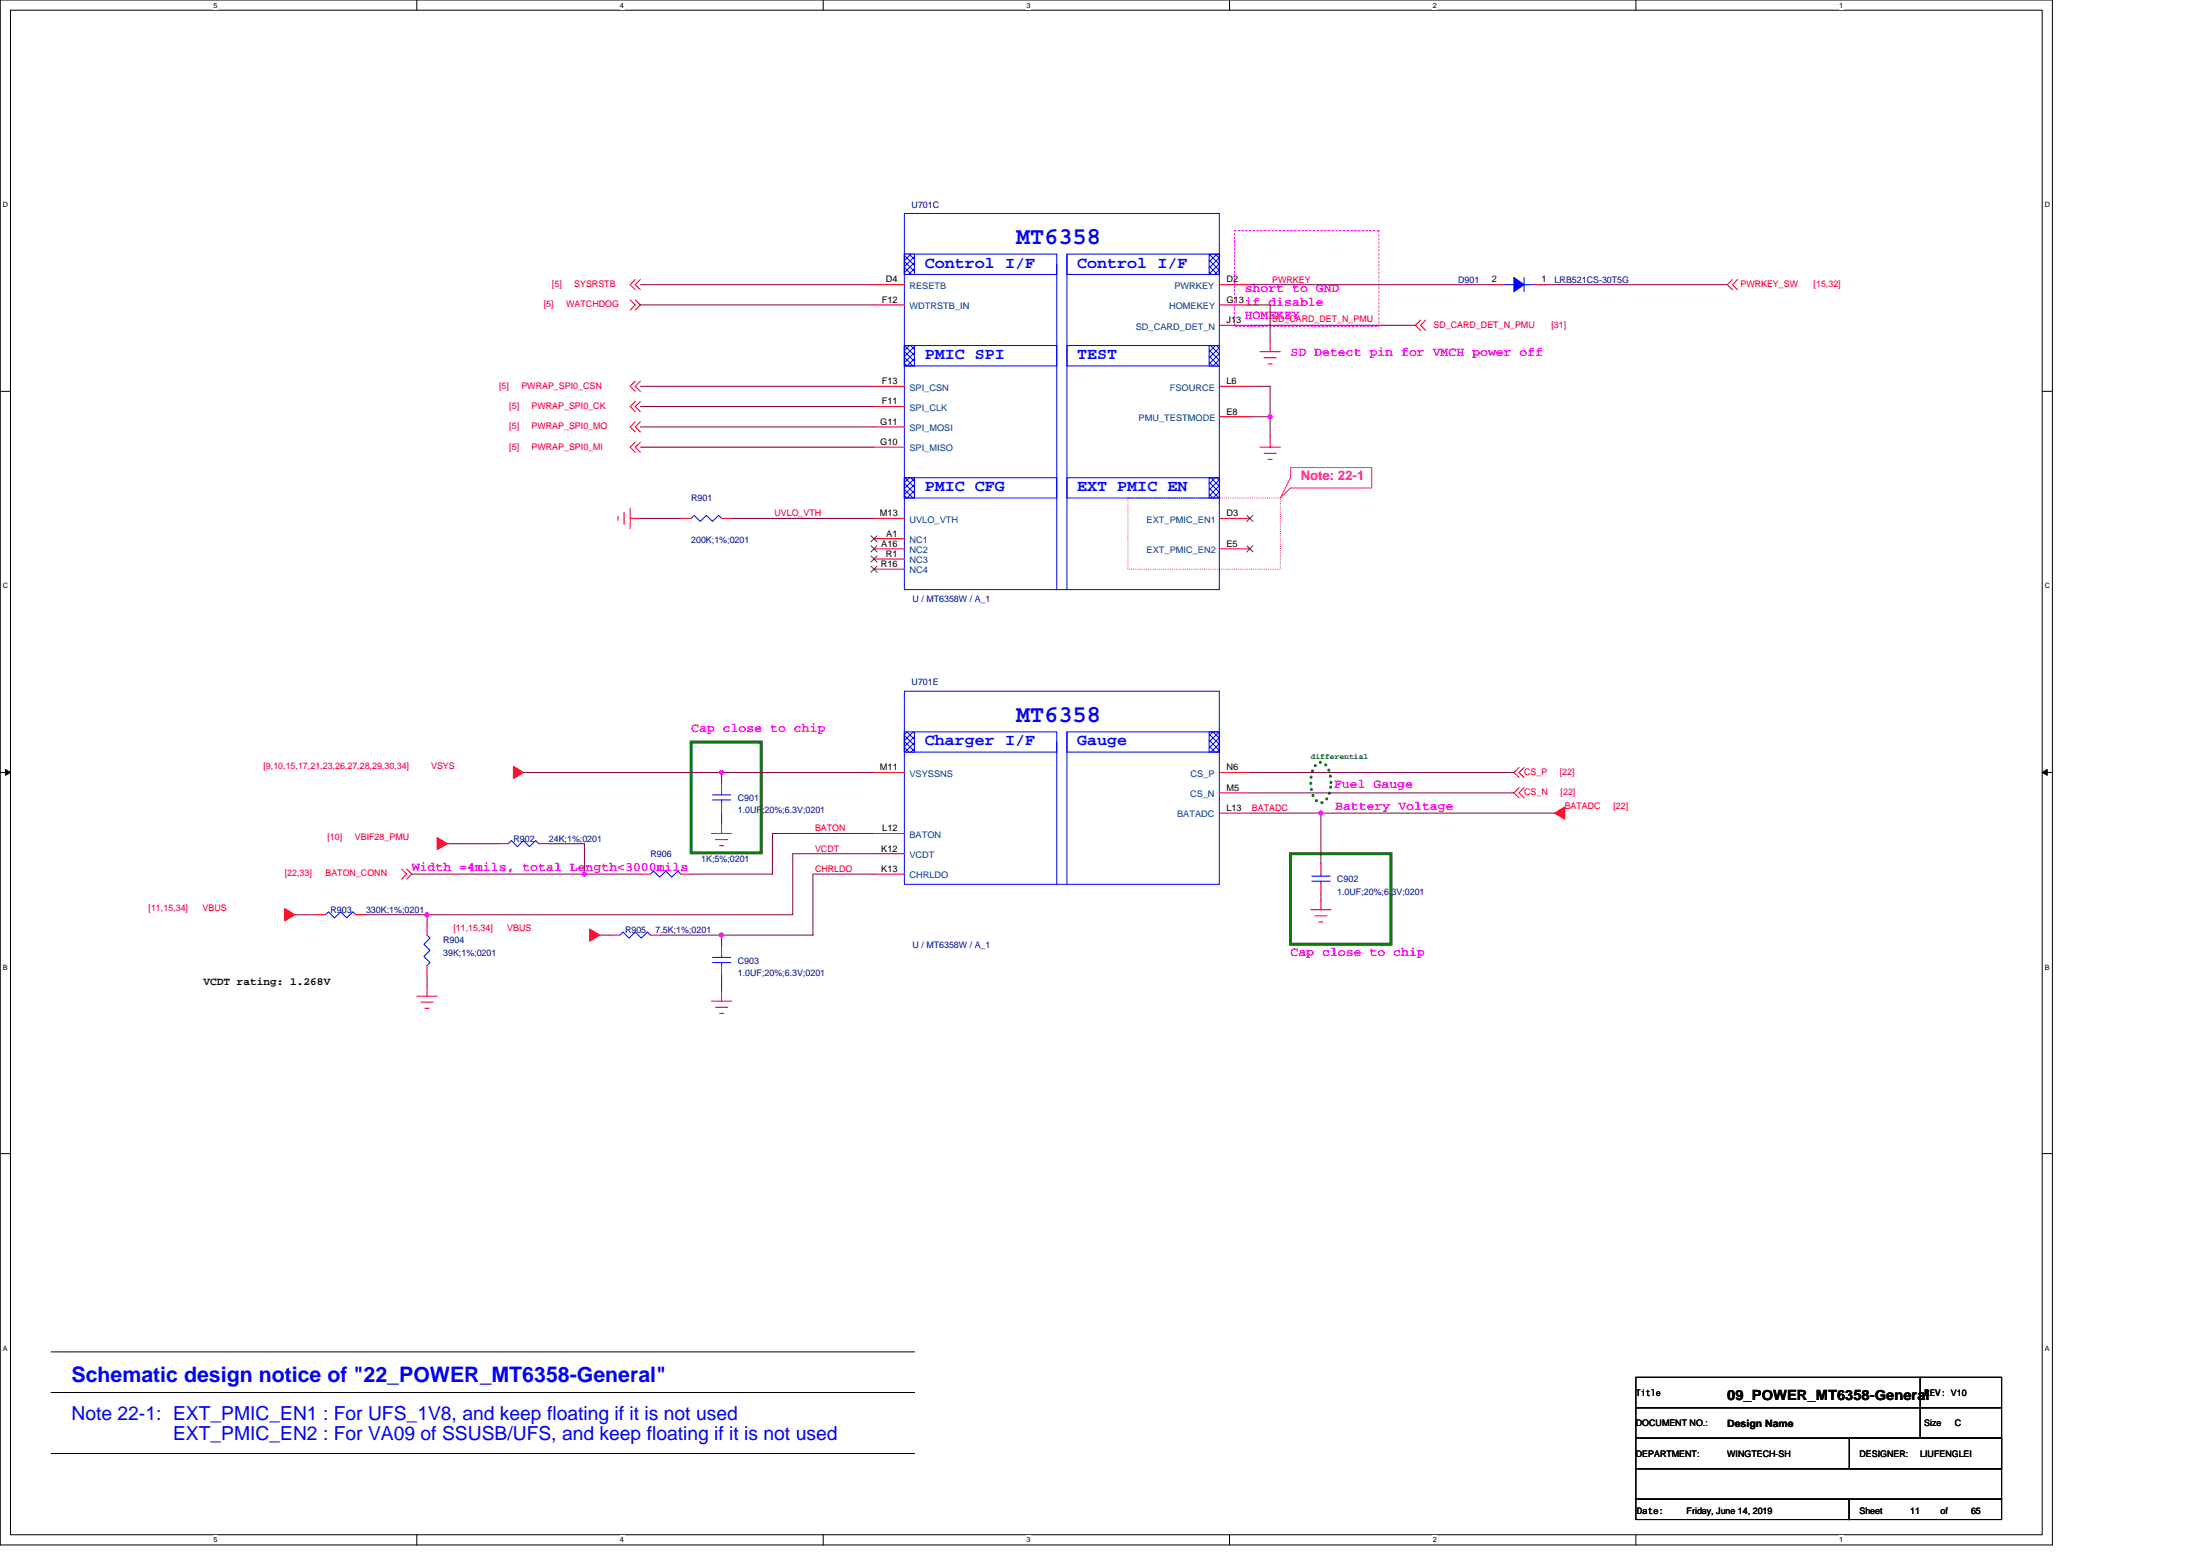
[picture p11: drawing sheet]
<svg xmlns="http://www.w3.org/2000/svg" width="297mm" height="210mm" viewBox="0 0 297 210" stroke-linecap="round" stroke-linejoin="round" font-family="sans-serif">
<path d="M0 0h277.1v208.5h-277.1zM1.4 1.4h274.3v205.7h-274.3z" fill="none" stroke="#000" stroke-width=".14"/>
<g fill="#fff">
<path d="M28.8 .1h.6v1.1h-.6z"/>
<path d="M28.8 207.3h.6v1.1h-.6z"/>
</g>
<path d="M56.3 0v1.4M56.3 207.1v1.4" fill="none" stroke="#000" stroke-width=".14"/>
<g fill="#fff">
<path d="M83.7 .1h.6v1.1h-.6z"/>
<path d="M83.7 207.3h.6v1.1h-.6z"/>
</g>
<path d="M111.1 0v1.4M111.1 207.1v1.4" fill="none" stroke="#000" stroke-width=".14"/>
<g fill="#fff">
<path d="M138.6 .1h.5v1.1h-.5z"/>
<path d="M138.6 207.3h.5v1.1h-.5z"/>
</g>
<path d="M166 0v1.4M166 207.1v1.4" fill="none" stroke="#000" stroke-width=".14"/>
<g fill="#fff">
<path d="M193.4 .1h.6v1.1h-.6z"/>
<path d="M193.4 207.3h.6v1.1h-.6z"/>
</g>
<path d="M220.9 0v1.4M220.9 207.1v1.4" fill="none" stroke="#000" stroke-width=".14"/>
<g fill="#fff">
<path d="M248.3 .1h.6v1.1h-.6z"/>
<path d="M248.3 207.3h.6v1.1h-.6z"/>
<path d="M.4 27.1h.7v1.1h-.7z"/>
<path d="M276.1 27.1h.7v1.1h-.7z"/>
<path d="M.4 78.5h.7v1.1h-.7z"/>
<path d="M276.1 78.5h.7v1.1h-.7z"/>
</g>
<path d="M0 52.8h1.4M275.7 52.8h1.4" fill="none" stroke="#000" stroke-width=".14"/>
<g fill="#fff">
<path d="M.4 130h.7v1.1h-.7z"/>
<path d="M276.1 130h.7v1.1h-.7z"/>
</g>
<path d="M0 104.2h1.4M275.7 104.2h1.4" fill="none" stroke="#000" stroke-width=".14"/>
<path d="M.7 103.8l.7 .4-.7 .4zM275.7 104.2l.7-.4v.8z" fill="#000" stroke="#000" stroke-width=".14"/>
<g fill="#fff">
<path d="M.4 181.4h.7v1.1h-.7z"/>
<path d="M276.1 181.4h.7v1.1h-.7z"/>
</g>
<g fill="none" stroke="#000" stroke-width=".14">
<path d="M0 155.7h1.4M275.7 155.7h1.4M6.9 182.4h116.6M6.9 187.9h116.6M6.9 196.2h116.6M220.9 198.2h49.4v4.1h-49.4zM220.9 194.1h49.4v4.1h-49.4zM220.9 185.9h38.4v4.1h-38.4zM220.9 190h38.4v4.1h-38.4zM249.7 194.1h20.6v4.1h-20.6zM259.3 185.9h11v4.1h-11zM259.3 190h11v4.1h-11z"/>
<path d="M220.9 202.3h28.8v2.8h-28.8zM249.7 202.3h20.6v2.8h-20.6z"/>
</g>
<path d="M166.7 31.1h19.5v12.9h-19.5z" fill="none" stroke="#f0f" stroke-width=".14" stroke-dasharray=".3 .3"/>
<path d="M177.6 103.2a.83 .83 0 0 1 1.4 0 4.4 4.4 0 0 1 0 4.8 .83 .83 0 0 1-1.4 0 4.5 4.5 0 0 1 0-4.8z" fill="none" stroke="#008000" stroke-width=".4" stroke-dasharray="0 .8"/>
<path d="M93.3 100.1h9.5v15h-9.5zM174.2 115.2h13.6v12.2h-13.6z" fill="none" stroke="#008000" stroke-width=".4"/>
<path d="M174.2 63.1h11v2.7h-11l-1.3 1.4 1.3-2.7z" fill="none" stroke="#ff0080" stroke-width=".14"/>
<path d="M152.3 67.2h20.6v9.6h-20.6z" fill="none" stroke="#ff0080" stroke-width=".14" stroke-dasharray="0 .3"/>
<g fill="none" stroke="#f00" stroke-width=".14">
<path d="M85.8 37.7l-.7 .7 .7 .7M86.5 37.7l-.7 .7 .7 .7M201.7 38.4h1.3M207.2 38.4h1.3M233.9 37.7l-.7 .7 .7 .7M234.6 37.7l-.7 .7 .7 .7M85.1 40.5l.7 .6-.7 .7M85.8 51.4l-.7 .7 .7 .7M85.8 54.2l-.7 .7 .7 .7M85.8 56.9l-.7 .7 .7 .7M85.8 59.7l-.7 .6 .7 .7M85.8 40.5l.7 .6-.7 .7"/>
<path d="M86.5 51.4l-.7 .7 .7 .7M86.5 54.2l-.7 .7 .7 .7M86.5 56.9l-.7 .7 .7 .7M86.5 59.7l-.7 .6 .7 .7M170.1 47.5h2.8M170.7 48.3h1.6M171.2 49.1h.6M171.5 59v1.3M171.5 46.1v1.4M191.8 43.2l-.7 .7 .7 .7M192.5 43.2l-.7 .7 .7 .7M83.4 69.7v.5"/>
<path d="M84.3 69.1v1.7M85.1 68.6v2.7M85.1 70h1.4M170.1 60.3h2.8M170.7 61.2h1.6M171.2 62h.6M54.2 117.3l.7 .7-.7 .6M54.9 117.3l.7 .7-.7 .6M96.1 112.5h2.7M96.6 113.3h1.7M97.2 114.1h.5M97.4 111.1v1.4"/>
<path d="M205.1 103.6l-.7 .6 .7 .7M205.1 106.3l-.7 .7 .7 .7M205.8 103.6l-.7 .6 .7 .7M205.8 106.3l-.7 .7 .7 .7M42.6 123.4h1.3M48 123.4h1.4M56.3 134.4h2.7M56.8 135.2h1.7M57.4 136.1h.5M57.7 133.1v1.3M96.1 135.1h2.7M96.6 135.9h1.7"/>
<path d="M97.2 136.8h.5M97.4 133.7v1.4M177 122.8h2.7M177.5 123.6h1.7M178.1 124.4h.5M178.3 121.4v1.4"/>
</g>
<g fill="#f00" stroke="#f00" stroke-width=".14">
<path d="M69.3 103.4l1.4 .8-1.4 .9z"/>
<path d="M59 113l1.4 .9-1.4 .8z"/>
<path d="M38.5 122.6l1.3 .8-1.3 .9z"/>
<path d="M79.6 125.4l1.4 .8-1.4 .8z"/>
<path d="M209.9 109.7l1.4-.8v1.7z"/>
</g>
<path d="M122.1 34.3h20.6v2.7h-20.6zM142.7 35.7v43.9M203 38.4h1.4M205.8 37.4v2M205.8 38.4h1.4M43.9 123.4l.4-.4 .9 .9 .8-.9 .8 .9 .8-.9 .4 .4" fill="none" stroke="#00f" stroke-width=".14"/>
<path d="M204.4 37.4l1.4 1-1.4 1z" fill="#00f" stroke="#00f" stroke-width=".14"/>
<path d="M163.3 34.3h1.3v2.7h-1.3z" fill="#fff"/>
<path d="M163.3 34.3h1.3v2.7h-1.3z" fill-rule="evenodd" fill="#00f" stroke="#00f" stroke-width=".14"/>
<path d="M122.1 34.3h1.4v2.7h-1.4z" fill="#fff"/>
<path d="M122.1 34.3h1.4v2.7h-1.4z" fill-rule="evenodd" fill="#00f" stroke="#00f" stroke-width=".14"/>
<path d="M122.1 28.8h42.5v50.8h-42.5zM144.1 34.3h20.5v2.7h-20.5zM144.1 34.3v45.3M144.1 46.6h20.5v2.8h-20.5z" fill="none" stroke="#00f" stroke-width=".14"/>
<path d="M122.1 46.6h1.4v2.8h-1.4z" fill="#fff"/>
<path d="M122.1 46.6h1.4v2.8h-1.4z" fill-rule="evenodd" fill="#00f" stroke="#00f" stroke-width=".14"/>
<path d="M122.1 46.6h20.6v2.8h-20.6z" fill="none" stroke="#00f" stroke-width=".14"/>
<path d="M163.3 46.6h1.3v2.8h-1.3z" fill="#fff"/>
<path d="M163.3 46.6h1.3v2.8h-1.3z" fill-rule="evenodd" fill="#00f" stroke="#00f" stroke-width=".14"/>
<path d="M163.3 64.5h1.3v2.7h-1.3z" fill="#fff"/>
<path d="M163.3 64.5h1.3v2.7h-1.3z" fill-rule="evenodd" fill="#00f" stroke="#00f" stroke-width=".14"/>
<path d="M144.1 64.5h20.5v2.7h-20.5z" fill="none" stroke="#00f" stroke-width=".14"/>
<path d="M122.1 64.5h1.4v2.7h-1.4z" fill="#fff"/>
<path d="M122.1 64.5h1.4v2.7h-1.4z" fill-rule="evenodd" fill="#00f" stroke="#00f" stroke-width=".14"/>
<g fill="none" stroke="#00f" stroke-width=".14">
<path d="M93.3 70l.4-.4 .8 .8 .9-.8 .8 .8 .8-.8 .4 .4M122.1 64.5h20.6v2.7h-20.6zM122.1 98.8h20.6v2.7h-20.6zM68.6 113.9l.4-.5 .9 .9 .8-.9 .8 .9 .8-.9 .4 .5M87.8 118l.4-.4 .9 .8 .8-.8 .8 .8 .8-.8 .4 .4M96.2 107.9h2.5M96.2 107.3h2.5M97.4 107v.3M97.4 108v.4M142.7 100.1v19.2M177.1 118.9h2.5M177.1 118.2h2.5"/>
<path d="M178.3 118v.2M178.3 118.9v.4M57.7 126.2l.4 .4-.9 .8 .9 .8-.9 .9 .9 .8-.4 .4M83.7 126.2l.4-.4 .8 .8 .9-.8 .8 .8 .8-.8 .4 .4M96.2 129.9h2.5M96.2 129.2h2.5M97.4 128.9v.3M97.4 129.9v.4"/>
</g>
<g fill="none" stroke="#f00" stroke-width=".14">
<path d="M118 38.4h4.1M164.6 38.4h4.2M118 41.1h4.1M118 52.1h4.1M118 54.9h4.1M118 57.6h4.1M164.6 41.1h4.2M164.6 56.2h4.2M164.6 52.1h4.2M164.6 43.9h4.2M91.9 70h1.4M97.4 70h1.4"/>
<path d="M118 60.3h4.1M118 70h4.1M118 72.7h4.1M118 74.1h4.1M118 75.4h4.1M118 76.8h4.1M164.6 70h4.2M164.6 74.1h4.2M67.2 113.9h1.4M72.7 113.9h1.4M86.5 118h1.3M91.9 118h1.4"/>
<path d="M97.4 105.6v1.4M97.4 108.4v1.3M178.3 116.6v1.4M178.3 119.3v1.4M57.7 124.8v1.4M57.7 130.3v1.4M82.3 126.2h1.4M87.8 126.2h1.4M97.4 127.6v1.3M97.4 130.3v1.4"/>
</g>
<path d="M117.6 72.3l.8 .8M117.6 73.7l.8 .8M117.6 75l.8 .9M117.6 76.4l.8 .8M118.4 72.3l-.8 .8M118.4 73.7l-.8 .8M118.4 75l-.8 .9M118.4 76.4l-.8 .8M168.4 69.6l.8 .8M168.4 73.7l.8 .8M169.2 69.6l-.9 .8M169.2 73.7l-.9 .8" fill="none" stroke="#804000" stroke-width=".14"/>
<path d="M163.3 98.8h1.3v2.7h-1.3z" fill="#fff"/>
<path d="M163.3 98.8h1.3v2.7h-1.3z" fill-rule="evenodd" fill="#00f" stroke="#00f" stroke-width=".14"/>
<path d="M122.1 98.8h1.4v2.7h-1.4z" fill="#fff"/>
<path d="M122.1 98.8h1.4v2.7h-1.4z" fill-rule="evenodd" fill="#00f" stroke="#00f" stroke-width=".14"/>
<path d="M122.1 93.3h42.5v26h-42.5zM144.1 98.8h20.5v2.7h-20.5zM144.1 98.8v20.5" fill="none" stroke="#00f" stroke-width=".14"/>
<path d="M118 104.2h4.1M118 112.5h4.1M118 115.2h4.1M118 118h4.1M164.6 109.7h4.2M164.6 107h4.2M164.6 104.2h4.2" fill="none" stroke="#f00" stroke-width=".14"/>
<g fill="none" stroke="#800040" stroke-width=".14">
<path d="M86.5 38.4h31.5M168.8 38.4h32.9M208.5 38.4h24.7M86.5 41.1h31.5M86.5 57.6h31.5M86.5 52.1h31.5M86.5 54.9h31.5M168.8 56.2h2.7M168.8 52.1h2.7v4.1M168.8 43.9h22.3M168.8 41.1h2.7v5M171.5 56.2v2.8"/>
<path d="M86.5 60.3h31.5M86.5 70h5.4M98.8 70h19.2M55.6 118h23.3M60.4 113.9h6.8M70.7 104.2h26.7M74.1 113.9h4.8v4.1M78.9 118h7.6M97.4 109.7v1.4M97.4 104.2v1.4M97.4 104.2h20.6M118 118h-8.2v8.2h-12.4"/>
<path d="M118 112.5h-13.7v5.5h-11M118 115.2h-11v8.2h-49.3M168.8 109.7h9.5M168.8 104.2h35.6M168.8 107h35.6M209.9 109.7h-31.6v6.9M39.8 123.4h2.8M49.4 123.4h8.3v1.4M57.7 131.7v1.4M81 126.2h1.3M89.2 126.2h8.2M97.4 126.2v1.4"/>
<path d="M97.4 131.7v2M178.3 120.7v.7"/>
</g>
<g fill="#f0f" stroke="#f0f" stroke-width=".14">
<circle cx="171.5" cy="56.2" r=".27"/>
<circle cx="78.9" cy="117.9" r=".27"/>
<circle cx="97.4" cy="126.2" r=".27"/>
<circle cx="57.6" cy="123.4" r=".27"/>
<circle cx="178.3" cy="109.7" r=".27"/>
<circle cx="97.4" cy="104.2" r=".27"/>
</g>
<g font-size="3.3" fill="#00f">
<text x="137.2" y="32.9">MT6358</text>
<text x="137.2" y="97.4">MT6358</text>
</g>
<text font-size="2.9" fill="#00f" x="9.6" y="186.5">Schematic design notice of &quot;22_POWER_MT6358-General&quot;</text>
<g font-size="2.6" fill="#00f">
<text x="9.6" y="191.6">Note 22-1: EXT_PMIC_EN1 : For UFS_1V8, and keep floating if it is not used</text>
<text x="23.4" y="194.3">EXT_PMIC_EN2 : For VA09 of SSUSB/UFS, and keep floating if it is not used</text>
</g>
<g font-size="2.2" fill="#00f">
<text x="124.9" y="36.1">Control I/F</text>
<text x="145.4" y="36.1">Control I/F</text>
<text x="124.9" y="48.5">PMIC SPI</text>
<text x="145.4" y="48.5">TEST</text>
<text x="124.9" y="66.3">PMIC CFG</text>
<text x="145.4" y="66.3">EXT PMIC EN</text>
<text x="124.9" y="100.6">Charger I/F</text>
<text x="145.4" y="100.6">Gauge</text>
</g>
<text font-size="1.9" x="233.2" y="189">09_POWER_MT6358-General</text>
<g font-size="1.8" fill="#f0f">
<text x="168.1" y="39.5">short to GND</text>
<text x="168.1" y="41.2">if disable</text>
<text x="168.1" y="43">HOMEKEY</text>
<text x="174.2" y="48.1">SD Detect pin for VMCH power off</text>
<text x="93.3" y="98.8">Cap close to chip</text>
<text x="180.1" y="106.4">Fuel Gauge</text>
<text x="180.3" y="109.3">Battery Voltage</text>
<text x="55.6" y="117.5">Width =4mils, total Length&lt;3000mils</text>
<text x="174.2" y="129">Cap close to chip</text>
</g>
<text font-size="1.8" fill="#ff0080" x="175.6" y="64.7">Note: 22-1</text>
<text font-size="1.5" x="27.5" y="132.9">VCDT rating: 1.268V</text>
<text font-size="1.4" x="233.2" y="192.6">Design Name</text>
<g font-size="1.2" fill="#000080">
<text x="123.1" y="28">U701C</text>
<text x="196.9" y="38.2">D901</text>
<text x="209.9" y="38.2">LRB521CS-30T5G</text>
<text x="93.3" y="67.6">R901</text>
<text x="93.3" y="73.3">200K;1%;0201</text>
<text x="123.2" y="81.2">U / MT6358W / A_1</text>
<text x="123.1" y="92.5">U701E</text>
<text x="69.3" y="113.6">R902</text>
<text x="74.1" y="113.6">24K;1%;0201</text>
<text x="99.6" y="108.1">C901</text>
<text x="99.6" y="109.7">1.0UF;20%;6.3V;0201</text>
<text x="87.8" y="115.7">R906</text>
<text x="94.7" y="116.3">1K;5%;0201</text>
<text x="180.5" y="119.1">C902</text>
<text x="44.6" y="123.2">R903</text>
<text x="49.4" y="123.2">330K;1%;0201</text>
<text x="84.4" y="125.9">R905</text>
<text x="88.5" y="125.9">7.5K;1%;0201</text>
<text x="180.5" y="120.7">1.0UF;20%;6.3V;0201</text>
<text x="59.8" y="127.3">R904</text>
<text x="59.8" y="129">39K;1%;0201</text>
<text x="99.6" y="130">C903</text>
<text x="99.6" y="131.7">1.0UF;20%;6.3V;0201</text>
<text x="123.2" y="127.9">U / MT6358W / A_1</text>
</g>
<g font-size="1.2" fill="#f00">
<text x="73.4" y="41.4">[5]</text>
<text x="74.5" y="38.7">[5]</text>
<text x="76.5" y="41.4">WATCHDOG</text>
<text x="77.5" y="38.7">SYSRSTB</text>
<text x="171.8" y="38.1">PWRKEY</text>
<text x="235" y="38.7">PWRKEY_SW</text>
<text x="244.9" y="38.7">[15,32]</text>
<text x="171.8" y="43.5">SD_CARD_DET_N_PMU</text>
<text x="193.6" y="44.2">SD_CARD_DET_N_PMU</text>
<text x="209.5" y="44.2">[31]</text>
<text x="67.4" y="52.4">[5]</text>
<text x="70.4" y="52.4">PWRAP_SPI0_CSN</text>
<text x="68.8" y="55.2">[5]</text>
<text x="68.8" y="57.9">[5]</text>
<text x="71.8" y="55.2">PWRAP_SPI0_CK</text>
<text x="71.8" y="57.9">PWRAP_SPI0_MO</text>
<text x="68.8" y="60.7">[5]</text>
<text x="71.8" y="60.7">PWRAP_SPI0_MI</text>
<text x="104.6" y="69.6">UVLO_VTH</text>
<text x="35.6" y="103.7">[9,10,15,17,21,23,26,27,28,29,30,34]</text>
<text x="58.2" y="103.7">VSYS</text>
<text x="205.8" y="104.5">CS_P</text>
<text x="205.8" y="107.3">CS_N</text>
<text x="210.6" y="104.5">[22]</text>
<text x="210.7" y="107.3">[22]</text>
<text x="44.2" y="113.3">[10]</text>
<text x="47.9" y="113.3">VBIF28_PMU</text>
<text x="110" y="112.2">BATON</text>
<text x="169" y="109.5">BATADC</text>
<text x="211.3" y="109.2">BATADC</text>
<text x="217.8" y="109.2">[22]</text>
<text x="38.5" y="118.3">[22,33]</text>
<text x="43.9" y="118.3">BATON_CONN</text>
<text x="110" y="114.9">VCDT</text>
<text x="110" y="117.7">CHRLDO</text>
<text x="20.1" y="122.9">[11,15,34]</text>
<text x="27.3" y="122.9">VBUS</text>
<text x="61.2" y="125.7">[11,15,34]</text>
<text x="68.5" y="125.7">VBUS</text>
</g>
<g font-size="1.2">
<text x="119.1" y="40.9">F12</text>
<text x="119.6" y="38.1">D4</text>
<text x="165.6" y="38.1">D2</text>
<text x="165.6" y="40.9">G13</text>
<text x="201.4" y="38.1">2</text>
<text x="208.1" y="38.1">1</text>
<text x="165.6" y="43.6">J13</text>
<text x="119.1" y="51.8">F13</text>
<text x="165.6" y="51.8">L6</text>
<text x="118.8" y="57.3">G11</text>
<text x="119.1" y="54.6">F11</text>
<text x="165.6" y="55.9">E8</text>
<text x="118.8" y="60">G10</text>
<text x="118.8" y="69.7">M13</text>
<text x="165.6" y="69.7">D3</text>
<text x="118.9" y="76.5">R16</text>
<text x="119" y="73.8">A16</text>
<text x="119.6" y="75.1">R1</text>
<text x="119.7" y="72.4">A1</text>
<text x="165.6" y="73.8">E5</text>
<text x="118.8" y="103.9">M11</text>
<text x="165.6" y="103.9">N6</text>
<text x="165.6" y="106.7">M5</text>
<text x="119.1" y="112.2">L12</text>
<text x="165.6" y="109.4">L13</text>
<text x="119" y="114.9">K12</text>
<text x="119" y="117.7">K13</text>
<text x="220.9" y="188.4">Title</text>
<text x="259.8" y="188.4">REV: V10</text>
<text x="220.9" y="192.5">DOCUMENT NO.:</text>
<text x="220.9" y="196.6">DEPARTMENT:</text>
<text x="233.2" y="196.6">WINGTECH-SH</text>
<text x="251.1" y="196.6">DESIGNER:</text>
<text x="259.3" y="196.6">LIUFENGLEI</text>
<text x="259.8" y="192.5">Size</text>
<text x="263.9" y="192.5">C</text>
<text x="221" y="204.3">Date:</text>
<text x="227.7" y="204.3">Friday, June 14, 2019</text>
<text x="251.1" y="204.3">Sheet</text>
<text x="257.9" y="204.3">11</text>
<text x="262" y="204.3">of</text>
<text x="266.1" y="204.3">65</text>
</g>
<g font-size="1.2" fill="#004080">
<text x="122.8" y="39">RESETB</text>
<text x="122.8" y="41.7">WDTRSTB_IN</text>
<text x="157.8" y="41.7">HOMEKEY</text>
<text x="158.6" y="39">PWRKEY</text>
<text x="153.3" y="44.5">SD_CARD_DET_N</text>
<text x="122.8" y="52.7">SPI_CSN</text>
<text x="157.9" y="52.7">FSOURCE</text>
<text x="122.8" y="55.4">SPI_CLK</text>
<text x="122.8" y="58.2">SPI_MOSI</text>
<text x="153.7" y="56.8">PMU_TESTMODE</text>
<text x="122.8" y="60.9">SPI_MISO</text>
<text x="122.8" y="70.5">UVLO_VTH</text>
<text x="154.8" y="70.5">EXT_PMIC_EN1</text>
<text x="122.8" y="73.3">NC1</text>
<text x="122.8" y="74.6">NC2</text>
<text x="122.8" y="76">NC3</text>
<text x="122.8" y="77.4">NC4</text>
<text x="154.8" y="74.6">EXT_PMIC_EN2</text>
<text x="122.8" y="104.8">VSYSSNS</text>
<text x="160.7" y="107.6">CS_N</text>
<text x="160.7" y="104.8">CS_P</text>
<text x="122.8" y="113.1">BATON</text>
<text x="158.9" y="110.3">BATADC</text>
<text x="122.8" y="115.8">VCDT</text>
<text x="122.8" y="118.5">CHRLDO</text>
</g>
<text font-size="1.1" fill="#008000" x="177" y="102.4">differential</text>
<g font-size="1">
<text x="28.8" y="1">5</text>
<text x="83.7" y="1">4</text>
<text x="138.6" y="1">3</text>
<text x="193.4" y="1">2</text>
<text x="248.3" y="1">1</text>
<text x=".4" y="28">D</text>
<text x="276.1" y="28">D</text>
<text x=".4" y="79.4">C</text>
<text x="276.1" y="79.4">C</text>
<text x=".4" y="130.9">B</text>
<text x="276.1" y="130.9">B</text>
<text x=".4" y="182.3">A</text>
<text x="276.1" y="182.3">A</text>
<text x="28.8" y="208.2">5</text>
<text x="83.7" y="208.2">4</text>
<text x="138.6" y="208.2">3</text>
<text x="193.4" y="208.2">2</text>
<text x="248.3" y="208.2">1</text>
</g>
</svg>
